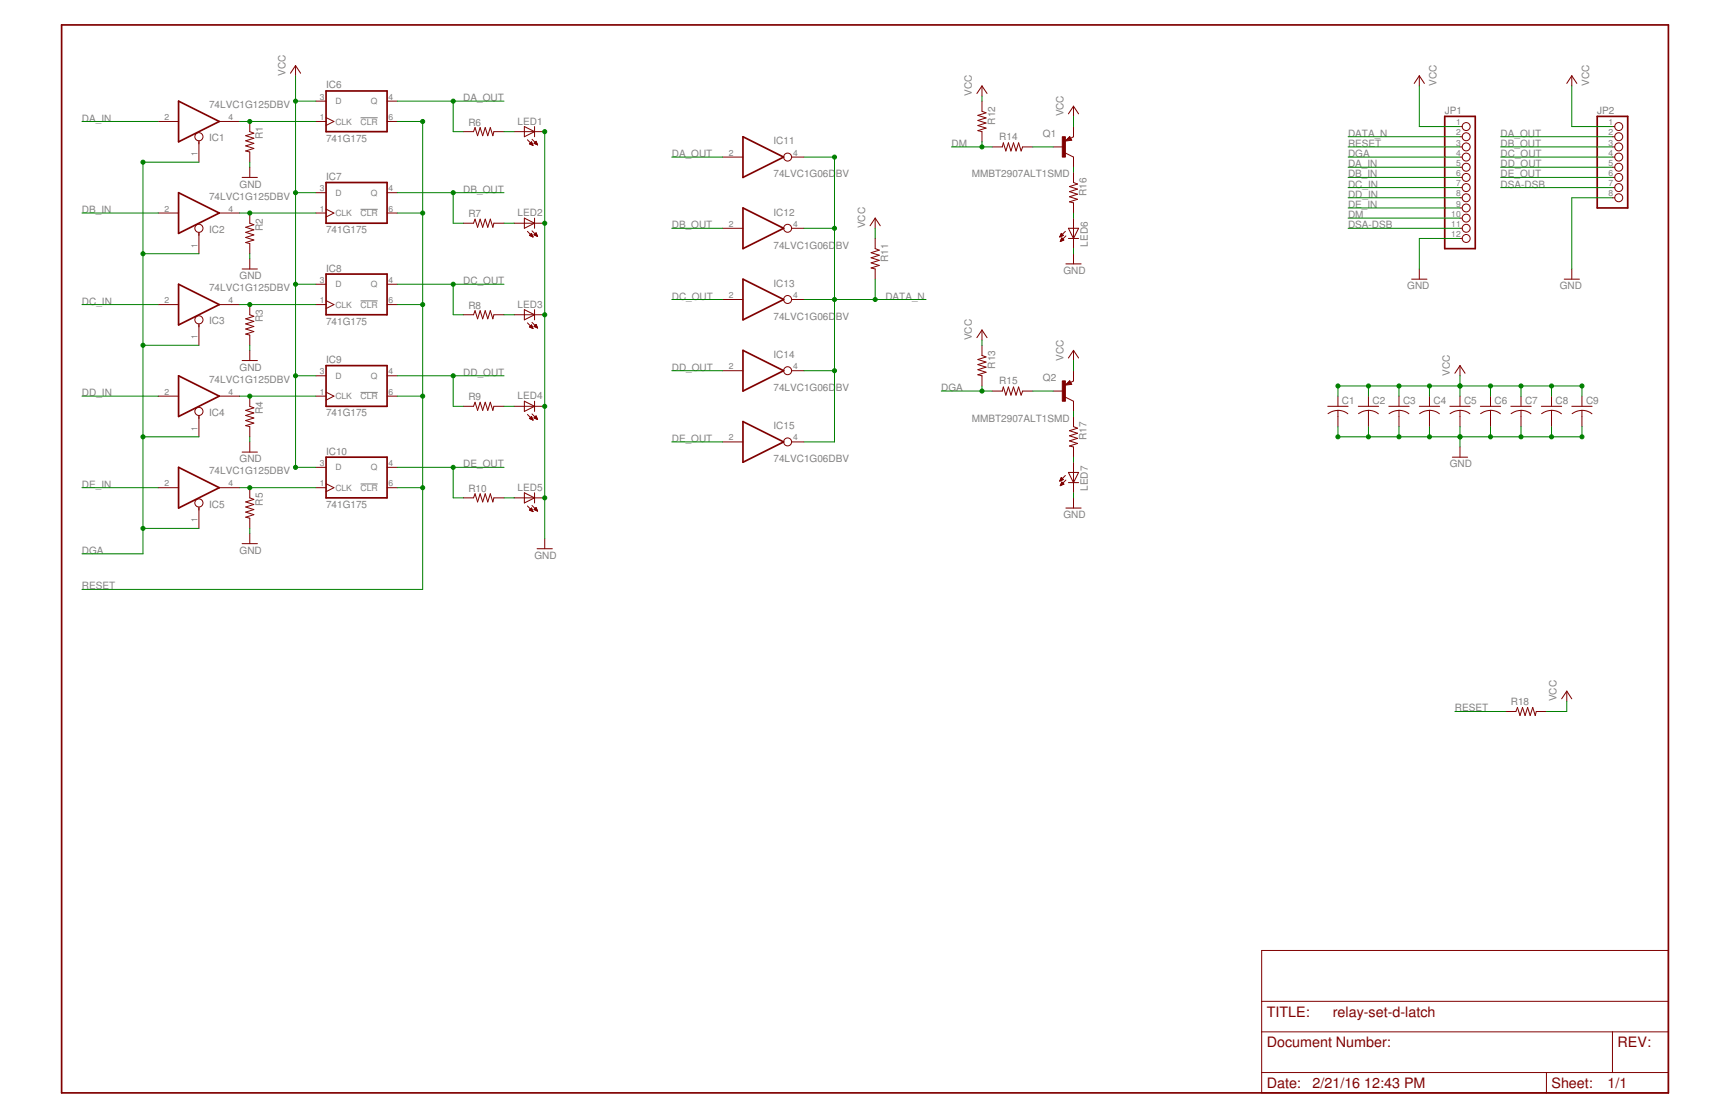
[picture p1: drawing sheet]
<svg xmlns="http://www.w3.org/2000/svg" width="432mm" height="279mm" viewBox="0 0 432 279" stroke-linecap="round" stroke-linejoin="round" font-family="sans-serif">
<path d="M90 29.4h4.3M90 52.3h4.3M90 75.1h4.3M90 98h4.3M90 120.8h4.3" fill="none" stroke="#808080" stroke-width=".25"/>
<g fill="none" stroke="#800000" stroke-width=".42">
<path d="M15.4 6.2h401.3v266.7h-401.3zM44.6 25.3l10.2 5-10.2 5.1zM81.4 22.7h15.3v10.2h-15.3zM185.5 34.1l10.2 5.1-10.2 5.1zM360.8 29.1h7.6v33h-7.6zM398.9 29.1h7.6v22.8h-7.6zM44.6 48.1l10.2 5.1-10.2 5.1zM81.4 45.6h15.3v10.1h-15.3zM185.5 51.9l10.2 5.1-10.2 5.1zM44.6 71l10.2 5.1-10.2 5zM81.4 68.4h15.3v10.2h-15.3zM185.5 69.7l10.2 5.1-10.2 5.1z"/>
<path d="M44.6 93.8l10.2 5.1-10.2 5.1zM81.4 91.3h15.3v10.2h-15.3zM185.5 87.5l10.2 5.1-10.2 5zM44.6 116.7l10.2 5.1-10.2 5.1zM81.4 114.2h15.3v10.1h-15.3zM185.5 105.3l10.2 5-10.2 5.1z"/>
</g>
<g fill="none" stroke="#800000" stroke-width=".25">
<path d="M73.8 16.4l1.3 1.9M73.8 16.4l-1.3 1.9M73.8 16.4v2.5M354.5 18.9v2.6M354.5 18.9l-1.3 1.9M354.5 18.9l1.2 1.9M392.5 18.9v2.6M392.5 18.9l-1.2 1.9M392.5 18.9l1.3 1.9M39.5 30.3h5.1M49.7 35.2v5.3M54.8 30.3h5"/>
<path d="M62.4 30.3v2.6l1 .4-2 .6 2 .6-2 .7 2 .6-2 .6 2 .7-2 .6 1 .3v2.5M78.9 30.3h2.5M78.9 25.3h2.5M81.4 29.4l2 .9-2 1M96.7 30.3h2.5M96.7 25.3h2.5M115.7 32.9h2.6l.3-1 .7 2 .6-2 .6 2 .7-2 .6 2 .6-2 .7 2 .2-1h2.6M128.4 32.9h7.6M131 31.6l2.5 1.3-2.5 1.2zM131.7 34.9l1.4 1.4M132.2 35.9l.5-.5 .4 .9zM132.3 36h.6"/>
<path d="M132.3 35.8h.6M132.4 35.7h.5M132.5 35.6h.3M132.6 36.1h.4M132.7 35.5h.1M132.9 34.8l1.4 1.4M132.9 36.2h.2M133.4 35.7h.6M133.5 35.8h.6M133.5 31.6v2.5M133.6 35.6h.4M133.7 35.5h.2"/>
<path d="M133.7 36h.5M133.8 35.3h.1M133.9 35.3l.4 .9-.9-.4zM134 36.1h.2M180.5 39.2h5M197.7 39.2h3.1M245.2 25.3v2.5l1.1 .4-2.1 .6 2.1 .6-2.1 .7 2.1 .6-2.1 .6 2.1 .7-2.1 .6 1 .3v2.5M245.2 21.5v2.5M245.2 21.5l1.3 1.8M245.2 21.5l-1.2 1.8M247.8 36.7h2.5l.3-1 .6 2 .6-2 .7 2 .6-2 .6 2 .7-2 .6 2 .4-1h2.5M263 36.7h2.6"/>
<path d="M266.1 38.2l2 1v2.6M267.1 34.8h-.4l.4-.3 .2 .4-1 .1 .8-.7 .4 .6M267.1 34.1l.6 .9-1.6 .2zM268.1 26.5v2.6M268.1 31.6v2.5l-.7 .5M268.1 26.5l1.3 1.9M268.1 26.5l-1.3 1.9M364.6 31.6h.6M364.6 34.1h.6M364.6 36.7h.6M364.6 39.2h.6M402.7 31.6h.6"/>
<path d="M402.7 34.1h.6M402.7 36.7h.6M402.7 39.2h.6M39.5 53.2h5.1M49.7 58v5.4M54.8 53.2h5M60.5 44.3h3.8M62.4 41.8v2.5M62.4 53.2v2.5l1 .4-2 .6 2 .7-2 .6 2 .7-2 .6 2 .6-2 .7 1 .2v2.6M78.9 53.2h2.5M78.9 48.1h2.5M81.4 52.2l2 1-2 1"/>
<path d="M96.7 53.2h2.5M96.7 48.1h2.5M115.7 55.7h2.6l.3-1 .7 2 .6-2 .6 2 .7-2 .6 2 .6-2 .7 2 .2-1h2.6M128.4 55.7h7.6M131 54.5l2.5 1.2-2.5 1.3zM131.7 57.8l1.4 1.4M132.2 58.8l.9 .4M132.2 58.8l.5-.5 .4 .9M132.2 58.8h.7M132.4 58.6h.5M132.4 58.9h.6M132.5 58.5h.3"/>
<path d="M132.6 58.4h.2M132.7 59h.3M132.9 57.6l1.4 1.4M133 59.1h.1M133.4 58.6h.7M133.4 58.7l.9 .3M133.4 58.7l.5-.6 .4 .9M133.5 58.5h.5M133.5 54.5v2.5M133.6 58.8h.5M133.6 58.4h.4M133.8 58.3h.1"/>
<path d="M133.9 58.2h.1M133.9 58.9h.3M134.2 59h.1M180.5 57h5M197.7 57h3.1M218.6 59.5v2.6l1 .4-2 .6 2 .6-2 .7 2 .6-2 .6 2 .7-2 .6 1 .3v2.5M218.6 54.5v2.5M218.6 54.5l1.2 1.9M218.6 54.5l-1.3 1.9M264.7 59.1h.1M264.7 59h.3M264.8 58.9h.5"/>
<path d="M264.8 58.8h.7M264.9 58.6h.5M264.9 58.5h.4M264.9 60h.7M265 59.8h.6M265 58.4h.2M265 59.7h.5M265.1 59.6h.3M265.2 59.5h.1M265.2 59.4l.5 .5-.9 .4zM265.6 58.8l-.6-.5-.3 .9M265.6 58.8l-.9 .4"/>
<path d="M266.1 57.8l-1.4 1.4M266.2 58.9l-1.4 1.4M266.8 57h2.6l-1.3 2.5zM266.8 59.5h2.6M268.1 43v2.6l1 .4-2 .6 2 .6-2 .7 2 .6-2 .6 2 .7-2 .6 1 .3v2.5M268.1 54.5v7.6M364.6 41.8h.6M364.6 44.3h.6M364.6 46.8h.6M364.6 49.4h.6M364.6 59.5h.6M364.6 57h.6"/>
<path d="M364.6 51.9h.6M364.6 54.5h.6M402.7 41.8h.6M402.7 44.3h.6M402.7 46.8h.6M402.7 49.4h.6M39.5 76.1h5.1M54.8 76.1h5M60.5 67.2h3.8M62.4 64.6v2.6M62.4 76.1v2.5l1 .4-2 .6 2 .6-2 .7 2 .6-2 .6 2 .7-2 .6 1 .3v2.5M78.9 76.1h2.5"/>
<path d="M78.9 71h2.5M81.4 75.1l2 1-2 .9M96.7 76.1h2.5M96.7 71h2.5M115.7 78.6h2.6l.3-1 .7 2 .6-2 .6 2 .7-2 .6 2 .6-2 .7 2 .2-1h2.6M128.4 78.6h7.6M131 77.3l2.5 1.3-2.5 1.3zM133.5 77.3v2.6M180.5 74.8h5M197.7 74.8h3.1M264.8 60.2h.2M264.9 60.1h.4"/>
<path d="M266.2 65.9h3.8M268.1 63.4v2.5M352.6 69.7h3.8M354.5 67.2v2.5M390.7 69.7h3.7M392.5 67.2v2.5M39.5 98.9h5.1M49.7 80.9v5.3M54.8 98.9h5M60.5 90h3.8M62.4 87.5v2.5M62.4 98.9v2.6l1 .3-2 .7 2 .6-2 .6 2 .7-2 .6 2 .6-2 .7 1 .2v2.6"/>
<path d="M78.9 98.9h2.5M78.9 93.8h2.5M81.4 97.9l2 1-2 1M96.7 98.9h2.5M96.7 93.8h2.5M131.7 80.6l1.4 1.4M132.2 81.6l.5-.5 .4 .9zM132.3 81.7h.7M132.3 81.6h.6M132.4 81.4h.5M132.5 81.3h.3M132.6 81.8h.4"/>
<path d="M132.7 81.2h.1M132.9 80.5l1.4 1.4M132.9 81.9h.2M133.4 81.4h.6M133.5 81.6h.6M133.6 81.3h.4M133.7 81.2h.2M133.8 81.7h.4M133.8 81.1h.1M133.9 81l.4 .9-.9-.4zM134 81.8h.2M180.5 92.6h5"/>
<path d="M197.7 92.6h3.1M245.2 82.4v2.5M245.2 86.2v2.6l1.1 .3-2.1 .7 2.1 .6-2.1 .6 2.1 .7-2.1 .6 2.1 .6-2.1 .7 1 .2v2.6M245.2 82.4l1.3 1.9M245.2 82.4l-1.2 1.9M247.8 97.6h2.5l.3-1 .6 2.1 .6-2.1 .7 2.1 .6-2.1 .6 2.1 .7-2.1 .6 2.1 .4-1.1h2.5M263 97.6h2.6M266.1 99.2l2 1v2.5M267.1 95.7h-.4l.4-.2 .2 .4-1 .1 .8-.8 .4 .7M267.1 95.1l.6 .9-1.6 .2zM268.1 87.5v2.5M268.1 92.6v2.5l-.7 .4"/>
<path d="M268.1 87.5l1.3 1.9M268.1 87.5l-1.3 1.9M334.1 98.9v2.6M341.8 98.9v2.6M349.4 98.9v2.6M357 98.9v2.6M364.6 91.3v2.5M364.6 98.9v2.6M364.6 91.3l1.3 1.9M364.6 91.3l-1.3 1.9M372.2 98.9v2.6M379.9 98.9v2.6"/>
<path d="M387.5 98.9v2.6M395.1 98.9v2.6M49.7 103.7v5.4M60.5 112.9h3.8M62.4 110.3v2.6M78.9 116.7h2.5M96.7 116.7h2.5M115.7 101.5h2.6l.3-1.1 .7 2.1 .6-2.1 .6 2.1 .7-2.1 .6 2.1 .6-2.1 .7 2.1 .2-1h2.6M128.4 101.5h7.6M131 100.2l2.5 1.3-2.5 1.2zM131.7 103.5l1.4 1.4M132.2 104.5h.7"/>
<path d="M132.4 104.4h.5M132.5 104.6h.5M132.5 104.2h.3M132.6 104.1h.2M132.7 104h.1M132.7 104l-.5 .5 .9 .4M132.7 104l.4 .9M132.7 104.7h.3M132.9 103.4l1.4 1.4M133 104.8h.1M133.4 104.4h.7M133.5 100.2v2.5"/>
<path d="M133.5 104.2h.5M133.6 104.5h.5M133.6 104.1h.4M133.7 104h.2M133.9 103.9h.1M133.9 103.9l-.5 .5 .9 .4M133.9 103.9l.4 .9M133.9 104.6h.3M134.2 104.7h.1M180.5 110.3h5M197.7 110.3h3.1M264.8 119.9h.3"/>
<path d="M264.8 119.8h.6M264.9 119.7h.6M264.9 119.5h.5M265 119.4h.3M265 119.3h.1M265 119.2l.6 .5-.9 .4zM266.1 118.7l-1.4 1.4M266.2 119.9l-1.4 1.4M266.8 118h2.6l-1.3 2.5zM268.1 104v2.5l1 .4-2 .6 2 .7-2 .6 2 .7-2 .6 2 .6-2 .7 1 .2v2.6M268.1 115.4v7.6M331.6 101.5h5.1"/>
<path d="M334.1 102.4l1.6 .4 .9 .5M334.1 102.5l-1 .1-1.4 .7M334.1 102.5v4M339.2 101.5h5.1M341.8 102.4l1.5 .4 .9 .5M341.8 102.5l-1.1 .1-1.4 .7M341.8 102.5v4M346.8 101.5h5.1M349.4 102.4l1.5 .4 1 .5M349.4 102.5l-1.1 .1-1.4 .7M349.4 102.5v4M354.5 101.5h5"/>
<path d="M357 102.4l1.6 .4 .9 .5M357 102.5l-1.1 .1-1.4 .7M357 102.5v4M362.1 101.5h5.1M362.7 114.2h3.8M364.6 102.4l1.6 .4 .9 .5M364.6 102.5l-1 .1-1.5 .7M364.6 102.5v4M364.6 111.6v2.6M369.7 101.5h5.1M372.2 102.4l1.6 .4 .9 .5M372.2 102.5l-1 .1-1.4 .7"/>
<path d="M372.2 102.5v4M377.3 101.5h5.1M379.9 102.4l1.5 .4 .9 .5M379.9 102.5l-1.1 .1-1.4 .7M379.9 102.5v4M384.9 101.5h5.1M387.5 102.4l1.5 .4 1 .5M387.5 102.5l-1.1 .1-1.4 .7M387.5 102.5v4M392.5 101.5h5.1M395.1 102.4l1.1 .2 1.4 .7M395.1 102.5l-1.6 .3-.9 .5"/>
<path d="M395.1 102.5v4M39.5 121.8h5.1M49.7 126.6v5.3M54.8 121.8h5M60.5 135.7h3.8M62.4 121.8v2.5l1 .4-2 .6 2 .7-2 .6 2 .6-2 .7 2 .6-2 .6 1 .3v2.5M62.4 133.2v2.5M78.9 121.8h2.5M81.4 120.8l2 1-2 1M96.7 121.8h2.5M115.7 124.3h2.6l.3-1 .7 2 .6-2 .6 2 .7-2 .6 2 .6-2 .7 2 .2-1h2.6M128.4 124.3h7.6"/>
<path d="M131 123l2.5 1.3-2.5 1.3zM131.7 126.3l1.4 1.4M132.2 127.4l.5-.5 .4 .8zM132.3 127.3h.6M132.3 127.4h.7M132.4 127.1h.5M132.5 127h.3M132.6 127.5h.4M132.7 126.9h.1M132.9 126.2l1.4 1.4M132.9 127.6h.2M133.4 127.1h.6"/>
<path d="M133.5 127.3h.6M133.5 123v2.6M133.6 127h.4M133.7 126.9h.2M133.8 127.4h.4M133.8 126.8h.1M133.9 126.7l.4 .9-.9-.4zM134 127.5h.2M134.1 137h3.8M136 134.5v2.5M264.7 120h.2M264.8 121.2h.1"/>
<path d="M264.9 121.1h.2M264.9 121h.5M265 120.9h.7M265 120.8h.6M265.1 120.6h.4M265.1 120.5h.2M265.2 120.4h.1M265.2 120.4l-.4 .9M265.2 120.4l.5 .5M265.7 120.9l-.9 .4M266.2 126.9h3.8M266.8 120.5h2.6"/>
<path d="M268.1 124.3v2.6M376 177.7h2.6l.4-1.1 .6 2.1 .6-2.1 .7 2.1 .6-2.1 .6 2.1 .7-2.1 .6 2.1 .3-1h2.5M391.3 172.6l1.2 1.9M391.3 172.6l-1.3 1.9M391.3 172.6v2.5M315.1 237.3h101.6v35.6h-101.6zM315.1 257.6h101.6M315.1 250h101.6M402.7 257.6v10.2M315.1 267.8h101.6M386.2 267.8v5.1"/>
<circle cx="49.7" cy="34.1" r="1.02"/>
<circle cx="196.7" cy="39.2" r=".99"/>
<circle cx="366.2" cy="31.6" r=".99"/>
<circle cx="366.2" cy="34.1" r=".99"/>
<circle cx="366.2" cy="39.2" r=".99"/>
<circle cx="366.2" cy="36.7" r=".99"/>
<circle cx="404.3" cy="34.1" r=".99"/>
<circle cx="404.3" cy="39.2" r=".99"/>
<circle cx="404.3" cy="31.6" r=".99"/>
<circle cx="404.3" cy="36.7" r=".99"/>
<circle cx="49.7" cy="57" r="1.02"/>
<circle cx="196.7" cy="57" r=".99"/>
<circle cx="366.2" cy="41.8" r=".99"/>
<circle cx="366.2" cy="59.5" r=".99"/>
<circle cx="366.2" cy="49.4" r=".99"/>
<circle cx="366.2" cy="46.8" r=".99"/>
<circle cx="366.2" cy="44.3" r=".99"/>
<circle cx="366.2" cy="54.5" r=".99"/>
<circle cx="366.2" cy="57" r=".99"/>
<circle cx="366.2" cy="51.9" r=".99"/>
<circle cx="404.3" cy="41.8" r=".99"/>
<circle cx="404.3" cy="46.8" r=".99"/>
<circle cx="404.3" cy="44.3" r=".99"/>
<circle cx="404.3" cy="49.4" r=".99"/>
<circle cx="49.7" cy="79.9" r="1.02"/>
<circle cx="196.7" cy="74.8" r=".99"/>
<circle cx="196.7" cy="92.6" r=".99"/>
<circle cx="49.7" cy="102.7" r="1.02"/>
<circle cx="196.7" cy="110.3" r=".99"/>
<circle cx="49.7" cy="125.6" r="1.02"/>
</g>
<g fill="#800000" stroke="#800000" stroke-width=".25">
<path d="M265.3 95.1h.8v5.1h-.8z"/>
<path d="M265.3 34.1h.8v5.1h-.8z"/>
</g>
<g fill="none" stroke="#008000" stroke-width=".25">
<path d="M73.8 18.9v97.8h5.1M20.5 30.3h19M59.8 30.3h19.1M73.8 25.3h5.1M99.2 30.3h6.4v116.9h-85.1M99.2 25.3h26.7M113.2 25.3v7.6h2.5M125.9 32.9h2.5M136 32.9v101.6M167.8 39.2h12.7M200.8 39.2h7.6v71.1h-7.6M237.6 36.7h10.2"/>
<path d="M245.2 24v1.3M245.2 35.4v1.3M257.9 36.7h5.1M268.1 29.1v2.5M336.7 39.2h27.9M336.7 34.1h27.9M336.7 36.7h27.9M354.5 21.5v10.1h10.1M374.8 39.2h27.9M374.8 34.1h27.9M374.8 36.7h27.9M392.5 21.5v10.1h10.2"/>
<path d="M20.5 53.2h19M49.7 40.5h-14v97.8h-15.2M59.8 53.2h19.1M62.4 40.5v1.3M73.8 48.1h5.1M99.2 53.2h6.4M99.2 48.1h26.7M113.2 48.1v7.6h2.5M125.9 55.7h2.5M167.8 57h12.7M200.8 57h7.6M218.6 57v2.5"/>
<path d="M268.1 41.8v1.2M268.1 53.2v1.3M336.7 41.8h27.9M336.7 49.4h27.9M336.7 57h27.9M336.7 46.8h27.9M336.7 44.3h27.9M336.7 51.9h27.9M336.7 54.5h27.9M364.6 59.5h-10.1v7.7M374.8 41.8h27.9M374.8 46.8h27.9"/>
<path d="M374.8 44.3h27.9M402.7 49.4h-10.2v17.8M20.5 76.1h19M35.7 63.4h14M59.8 76.1h19.1M62.4 63.4v1.2M73.8 71h5.1M99.2 76.1h6.4M99.2 71h26.7M113.2 71v7.6h2.5M125.9 78.6h2.5M167.8 74.8h12.7"/>
<path d="M200.8 74.8h30.5M218.6 69.7v5.1M268.1 62.1v1.3M20.5 98.9h19M35.7 86.2h14M59.8 98.9h19.1M62.4 86.2v1.3M73.8 93.8h5.1M99.2 98.9h6.4M99.2 93.8h26.7M113.2 93.8v7.7h2.5M167.8 92.6h12.7"/>
<path d="M200.8 92.6h7.6M235.1 97.6h12.7M245.2 84.9v1.3M245.2 96.4v1.2M257.9 97.6h5.1M268.1 90v2.6M334.1 98.9v-2.5h61v2.5M341.8 96.4v2.5M349.4 96.4v2.5M357 96.4v2.5M364.6 93.8v5.1M372.2 96.4v2.5"/>
<path d="M379.9 96.4v2.5M387.5 96.4v2.5M35.7 109.1h14M62.4 109.1v1.2M99.2 116.7h26.7M113.2 116.7v7.6h2.5M125.9 101.5h2.5M167.8 110.3h12.7M268.1 102.7v1.3M268.1 114.2v1.2M334.1 106.5v2.6h61v-2.6M341.8 106.5v2.6"/>
<path d="M349.4 106.5v2.6M357 106.5v2.6M364.6 106.5v5.1M372.2 106.5v2.6M379.9 106.5v2.6M387.5 106.5v2.6M20.5 121.8h19M35.7 131.9h14M59.8 121.8h19.1M62.4 131.9v1.3M99.2 121.8h6.4M125.9 124.3h2.5"/>
<path d="M268.1 123v1.3M363.3 177.7h12.7M391.3 175.1v2.6h-5.1"/>
</g>
<g fill="#008000" stroke="#008000" stroke-width=".25">
<circle cx="62.4" cy="30.3" r=".51"/>
<circle cx="113.2" cy="25.3" r=".51"/>
<circle cx="35.7" cy="131.9" r=".51"/>
<circle cx="35.7" cy="109.1" r=".51"/>
<circle cx="35.7" cy="86.2" r=".51"/>
<circle cx="35.7" cy="63.4" r=".51"/>
<circle cx="35.7" cy="40.5" r=".51"/>
<circle cx="245.2" cy="97.6" r=".51"/>
<circle cx="105.6" cy="30.3" r=".51"/>
<circle cx="105.6" cy="53.2" r=".51"/>
<circle cx="105.6" cy="76.1" r=".51"/>
<circle cx="105.6" cy="98.9" r=".51"/>
<circle cx="105.6" cy="121.8" r=".51"/>
<circle cx="136" cy="55.7" r=".51"/>
<circle cx="136" cy="78.6" r=".51"/>
<circle cx="136" cy="101.5" r=".51"/>
<circle cx="136" cy="124.3" r=".51"/>
<circle cx="136" cy="32.9" r=".51"/>
<circle cx="364.6" cy="109.1" r=".51"/>
<circle cx="357" cy="109.1" r=".51"/>
<circle cx="349.4" cy="109.1" r=".51"/>
<circle cx="372.2" cy="109.1" r=".51"/>
<circle cx="387.5" cy="109.1" r=".51"/>
<circle cx="379.9" cy="109.1" r=".51"/>
<circle cx="341.8" cy="109.1" r=".51"/>
<circle cx="334.1" cy="109.1" r=".51"/>
<circle cx="395.1" cy="109.1" r=".51"/>
<circle cx="73.8" cy="93.8" r=".51"/>
<circle cx="73.8" cy="71" r=".51"/>
<circle cx="73.8" cy="48.1" r=".51"/>
<circle cx="73.8" cy="25.3" r=".51"/>
<circle cx="73.8" cy="116.7" r=".51"/>
<circle cx="349.4" cy="96.4" r=".51"/>
<circle cx="357" cy="96.4" r=".51"/>
<circle cx="364.6" cy="96.4" r=".51"/>
<circle cx="372.2" cy="96.4" r=".51"/>
<circle cx="379.9" cy="96.4" r=".51"/>
<circle cx="387.5" cy="96.4" r=".51"/>
<circle cx="334.1" cy="96.4" r=".51"/>
<circle cx="341.8" cy="96.4" r=".51"/>
<circle cx="395.1" cy="96.4" r=".51"/>
<circle cx="62.4" cy="53.2" r=".51"/>
<circle cx="113.2" cy="48.1" r=".51"/>
<circle cx="62.4" cy="76.1" r=".51"/>
<circle cx="62.4" cy="98.9" r=".51"/>
<circle cx="62.4" cy="121.8" r=".51"/>
<circle cx="113.2" cy="71" r=".51"/>
<circle cx="113.2" cy="93.8" r=".51"/>
<circle cx="113.2" cy="116.7" r=".51"/>
<circle cx="245.2" cy="36.7" r=".51"/>
<circle cx="208.4" cy="39.2" r=".51"/>
<circle cx="208.4" cy="57" r=".51"/>
<circle cx="208.4" cy="74.8" r=".51"/>
<circle cx="208.4" cy="92.6" r=".51"/>
<circle cx="218.6" cy="74.8" r=".51"/>
</g>
<g font-size="3.6" fill="#800000">
<text x="316.4" y="253.8">TITLE:</text>
<text x="332.9" y="253.8">relay-set-d-latch</text>
<text x="316.4" y="261.5">Document Number:</text>
<text x="404" y="261.5">REV:</text>
<text x="316.4" y="271.6">Date:</text>
<text x="327.8" y="271.6">2/21/16</text>
<text x="340.7" y="271.6">12:43 PM</text>
<text x="387.5" y="271.6">Sheet:</text>
<text x="401.4" y="271.6">1/1</text>
</g>
<g font-size="2.5" fill="#808080">
<text x="71.3" y="18.9" transform="rotate(-90 71.3 18.9)">VCC</text>
<text x="81.4" y="22.1">IC6</text>
<text x="242.7" y="24" transform="rotate(-90 242.7 24)">VCC</text>
<text x="358.8" y="21.5" transform="rotate(-90 358.8 21.5)">VCC</text>
<text x="396.9" y="21.5" transform="rotate(-90 396.9 21.5)">VCC</text>
<text x="52.2" y="27">74LVC1G125DBV</text>
<text x="115.7" y="25.3">DA_OUT</text>
<text x="265.6" y="29.1" transform="rotate(-90 265.6 29.1)">VCC</text>
<text x="360.8" y="28.4">JP1</text>
<text x="398.9" y="28.4">JP2</text>
<text x="20.5" y="30.3">DA_IN</text>
<text x="52.2" y="35.3">IC1</text>
<text x="65.7" y="34.8" transform="rotate(-90 65.7 34.8)">R1</text>
<text x="81.4" y="35.4">741G175</text>
<text x="117" y="31.4">R6</text>
<text x="129.3" y="31.1">LED1</text>
<text x="248.5" y="31.1" transform="rotate(-90 248.5 31.1)">R12</text>
<text x="249.6" y="34.9">R14</text>
<text x="260.5" y="34.2">Q1</text>
<text x="336.7" y="34.2">DATA_N</text>
<text x="374.8" y="34.2">DA_OUT</text>
<text x="167.8" y="39.2">DA_OUT</text>
<text x="193.2" y="36.1">IC11</text>
<text x="237.6" y="36.7">DM</text>
<text x="336.7" y="39.2">DGA</text>
<text x="336.7" y="36.7">RESET</text>
<text x="336.7" y="41.8">DA_IN</text>
<text x="374.8" y="36.7">DB_OUT</text>
<text x="374.8" y="39.2">DC_OUT</text>
<text x="374.8" y="41.8">DD_OUT</text>
<text x="59.8" y="46.8">GND</text>
<text x="81.4" y="44.9">IC7</text>
<text x="193.2" y="44.3">74LVC1G06D</text>
<text x="208.7" y="44.3">BV</text>
<text x="242.7" y="44.3">MMBT2907ALT1SMD</text>
<text x="336.7" y="44.3">DB_IN</text>
<text x="336.7" y="46.8">DC_IN</text>
<text x="374.8" y="46.8">DSA-DSB</text>
<text x="374.8" y="44.3">DE_OUT</text>
<text x="20.5" y="53.2">DB_IN</text>
<text x="52.2" y="49.9">74LVC1G125DBV</text>
<text x="115.7" y="48.1">DB_OUT</text>
<text x="129.3" y="54">LED2</text>
<text x="193.2" y="53.8">IC12</text>
<text x="271.4" y="48.9" transform="rotate(-90 271.4 48.9)">R16</text>
<text x="336.7" y="49.4">DD_IN</text>
<text x="336.7" y="51.9">DE_IN</text>
<text x="52.2" y="58.2">IC2</text>
<text x="65.7" y="57.7" transform="rotate(-90 65.7 57.7)">R2</text>
<text x="81.4" y="58.3">741G175</text>
<text x="117" y="54.2">R7</text>
<text x="167.8" y="57">DB_OUT</text>
<text x="216" y="57" transform="rotate(-90 216 57)">VCC</text>
<text x="336.7" y="57">DSA-DSB</text>
<text x="336.7" y="54.5">DM</text>
<text x="193.2" y="62.1">74LVC1G06D</text>
<text x="208.7" y="62.1">BV</text>
<text x="221.8" y="65.4" transform="rotate(-90 221.8 65.4)">R11</text>
<text x="271.7" y="61.6" transform="rotate(-90 271.7 61.6)">LED6</text>
<text x="59.8" y="69.7">GND</text>
<text x="81.4" y="67.8">IC8</text>
<text x="115.7" y="71">DC_OUT</text>
<text x="193.2" y="71.6">IC13</text>
<text x="265.6" y="68.4">GND</text>
<text x="20.5" y="76.1">DC_IN</text>
<text x="52.2" y="72.8">74LVC1G125DBV</text>
<text x="117" y="77.1">R8</text>
<text x="129.3" y="76.8">LED3</text>
<text x="167.8" y="74.8">DC_OUT</text>
<text x="221.1" y="74.8">DATA_N</text>
<text x="351.4" y="72.2">GND</text>
<text x="389.5" y="72.2">GND</text>
<text x="52.2" y="81">IC3</text>
<text x="65.7" y="80.5" transform="rotate(-90 65.7 80.5)">R3</text>
<text x="81.4" y="81.1">741G175</text>
<text x="193.2" y="79.9">74LVC1G06D</text>
<text x="208.7" y="79.9">BV</text>
<text x="193.2" y="89.4">IC14</text>
<text x="242.7" y="84.9" transform="rotate(-90 242.7 84.9)">VCC</text>
<text x="52.2" y="95.6">74LVC1G125DBV</text>
<text x="59.8" y="92.6">GND</text>
<text x="81.4" y="90.7">IC9</text>
<text x="115.7" y="93.8">DD_OUT</text>
<text x="167.8" y="92.6">DD_OUT</text>
<text x="248.5" y="92.1" transform="rotate(-90 248.5 92.1)">R13</text>
<text x="249.6" y="95.8">R15</text>
<text x="260.5" y="95.1">Q2</text>
<text x="265.6" y="90" transform="rotate(-90 265.6 90)">VCC</text>
<text x="362.1" y="93.8" transform="rotate(-90 362.1 93.8)">VCC</text>
<text x="20.5" y="98.9">DD_IN</text>
<text x="117" y="100">R9</text>
<text x="129.3" y="99.7">LED4</text>
<text x="193.2" y="97.6">74LVC1G06D</text>
<text x="208.7" y="97.6">BV</text>
<text x="235.1" y="97.6">DGA</text>
<text x="335.1" y="100.8">C1</text>
<text x="342.8" y="100.8">C2</text>
<text x="350.4" y="100.8">C3</text>
<text x="358" y="100.8">C4</text>
<text x="365.6" y="100.8">C5</text>
<text x="373.2" y="100.8">C6</text>
<text x="380.9" y="100.8">C7</text>
<text x="388.5" y="100.8">C8</text>
<text x="396.1" y="100.8">C9</text>
<text x="52.2" y="103.9">IC4</text>
<text x="65.7" y="103.4" transform="rotate(-90 65.7 103.4)">R4</text>
<text x="81.4" y="104">741G175</text>
<text x="193.2" y="107.2">IC15</text>
<text x="242.7" y="105.3">MMBT2907ALT1SMD</text>
<text x="81.4" y="113.5">IC10</text>
<text x="167.8" y="110.3">DE_OUT</text>
<text x="271.4" y="109.8" transform="rotate(-90 271.4 109.8)">R17</text>
<text x="52.2" y="118.5">74LVC1G125DBV</text>
<text x="59.8" y="115.4">GND</text>
<text x="115.7" y="116.7">DE_OUT</text>
<text x="193.2" y="115.4">74LVC1G06DBV</text>
<text x="362.1" y="116.7">GND</text>
<text x="20.5" y="121.8">DE_IN</text>
<text x="117" y="122.8">R10</text>
<text x="129.3" y="122.5">LED5</text>
<text x="271.7" y="122.5" transform="rotate(-90 271.7 122.5)">LED7</text>
<text x="52.2" y="126.7">IC5</text>
<text x="65.7" y="126.2" transform="rotate(-90 65.7 126.2)">R5</text>
<text x="81.4" y="126.8">741G175</text>
<text x="265.6" y="129.4">GND</text>
<text x="20.5" y="138.3">DGA</text>
<text x="59.8" y="138.3">GND</text>
<text x="133.5" y="139.5">GND</text>
<text x="20.5" y="147.2">RESET</text>
<text x="363.3" y="177.6">RESET</text>
<text x="377.3" y="176.1">R18</text>
<text x="388.7" y="175.1" transform="rotate(-90 388.7 175.1)">VCC</text>
</g>
<g font-size="2.1" fill="#808080">
<text x="41.1" y="30">2</text>
<text x="57.1" y="30">4</text>
<text x="79.9" y="24.9">3</text>
<text x="79.9" y="30">1</text>
<text x="83.8" y="26">D</text>
<text x="92.7" y="26">Q</text>
<text x="97" y="24.9">4</text>
<text x="97" y="30">6</text>
<text x="83.8" y="31.1">CLK</text>
<text x="90" y="31.1">CLR</text>
<text x="363.6" y="31.3">1</text>
<text x="363.6" y="33.8">2</text>
<text x="401.7" y="31.3">1</text>
<text x="401.7" y="33.8">2</text>
<text x="49.3" y="38.9" transform="rotate(-90 49.3 38.9)">1</text>
<text x="182" y="38.9">2</text>
<text x="198" y="38.9">4</text>
<text x="363.6" y="36.3">3</text>
<text x="363.6" y="38.9">4</text>
<text x="363.6" y="41.4">5</text>
<text x="401.7" y="36.3">3</text>
<text x="401.7" y="38.9">4</text>
<text x="401.7" y="41.4">5</text>
<text x="79.9" y="47.8">3</text>
<text x="97" y="47.8">4</text>
<text x="363.6" y="44">6</text>
<text x="363.6" y="46.5">7</text>
<text x="401.7" y="44">6</text>
<text x="401.7" y="46.5">7</text>
<text x="41.1" y="52.8">2</text>
<text x="57.1" y="52.8">4</text>
<text x="79.9" y="52.8">1</text>
<text x="83.8" y="48.9">D</text>
<text x="83.8" y="54">CLK</text>
<text x="90" y="54">CLR</text>
<text x="92.7" y="48.9">Q</text>
<text x="97" y="52.8">6</text>
<text x="363.6" y="49">8</text>
<text x="363.6" y="51.6">9</text>
<text x="401.7" y="49">8</text>
<text x="182" y="56.7">2</text>
<text x="198" y="56.7">4</text>
<text x="362.4" y="54.1">10</text>
<text x="362.4" y="56.7">11</text>
<text x="362.4" y="59.2">12</text>
<text x="49.3" y="61.8" transform="rotate(-90 49.3 61.8)">1</text>
<text x="79.9" y="70.6">3</text>
<text x="83.8" y="71.7">D</text>
<text x="92.7" y="71.7">Q</text>
<text x="97" y="70.6">4</text>
<text x="41.1" y="75.7">2</text>
<text x="57.1" y="75.7">4</text>
<text x="79.9" y="75.7">1</text>
<text x="83.8" y="76.8">CLK</text>
<text x="90" y="76.8">CLR</text>
<text x="97" y="75.7">6</text>
<text x="182" y="74.4">2</text>
<text x="198" y="74.4">4</text>
<text x="49.3" y="84.7" transform="rotate(-90 49.3 84.7)">1</text>
<text x="79.9" y="93.5">3</text>
<text x="83.8" y="94.6">D</text>
<text x="92.7" y="94.6">Q</text>
<text x="97" y="93.5">4</text>
<text x="182" y="92.2">2</text>
<text x="198" y="92.2">4</text>
<text x="41.1" y="98.6">2</text>
<text x="57.1" y="98.6">4</text>
<text x="79.9" y="98.6">1</text>
<text x="83.8" y="99.7">CLK</text>
<text x="90" y="99.7">CLR</text>
<text x="97" y="98.6">6</text>
<text x="49.3" y="107.5" transform="rotate(-90 49.3 107.5)">1</text>
<text x="182" y="110">2</text>
<text x="198" y="110">4</text>
<text x="79.9" y="116.3">3</text>
<text x="83.8" y="117.5">D</text>
<text x="92.7" y="117.5">Q</text>
<text x="97" y="116.3">4</text>
<text x="41.1" y="121.4">2</text>
<text x="57.1" y="121.4">4</text>
<text x="79.9" y="121.4">1</text>
<text x="83.8" y="122.5">CLK</text>
<text x="90" y="122.5">CLR</text>
<text x="97" y="121.4">6</text>
<text x="49.3" y="130.4" transform="rotate(-90 49.3 130.4)">1</text>
</g>
</svg>
